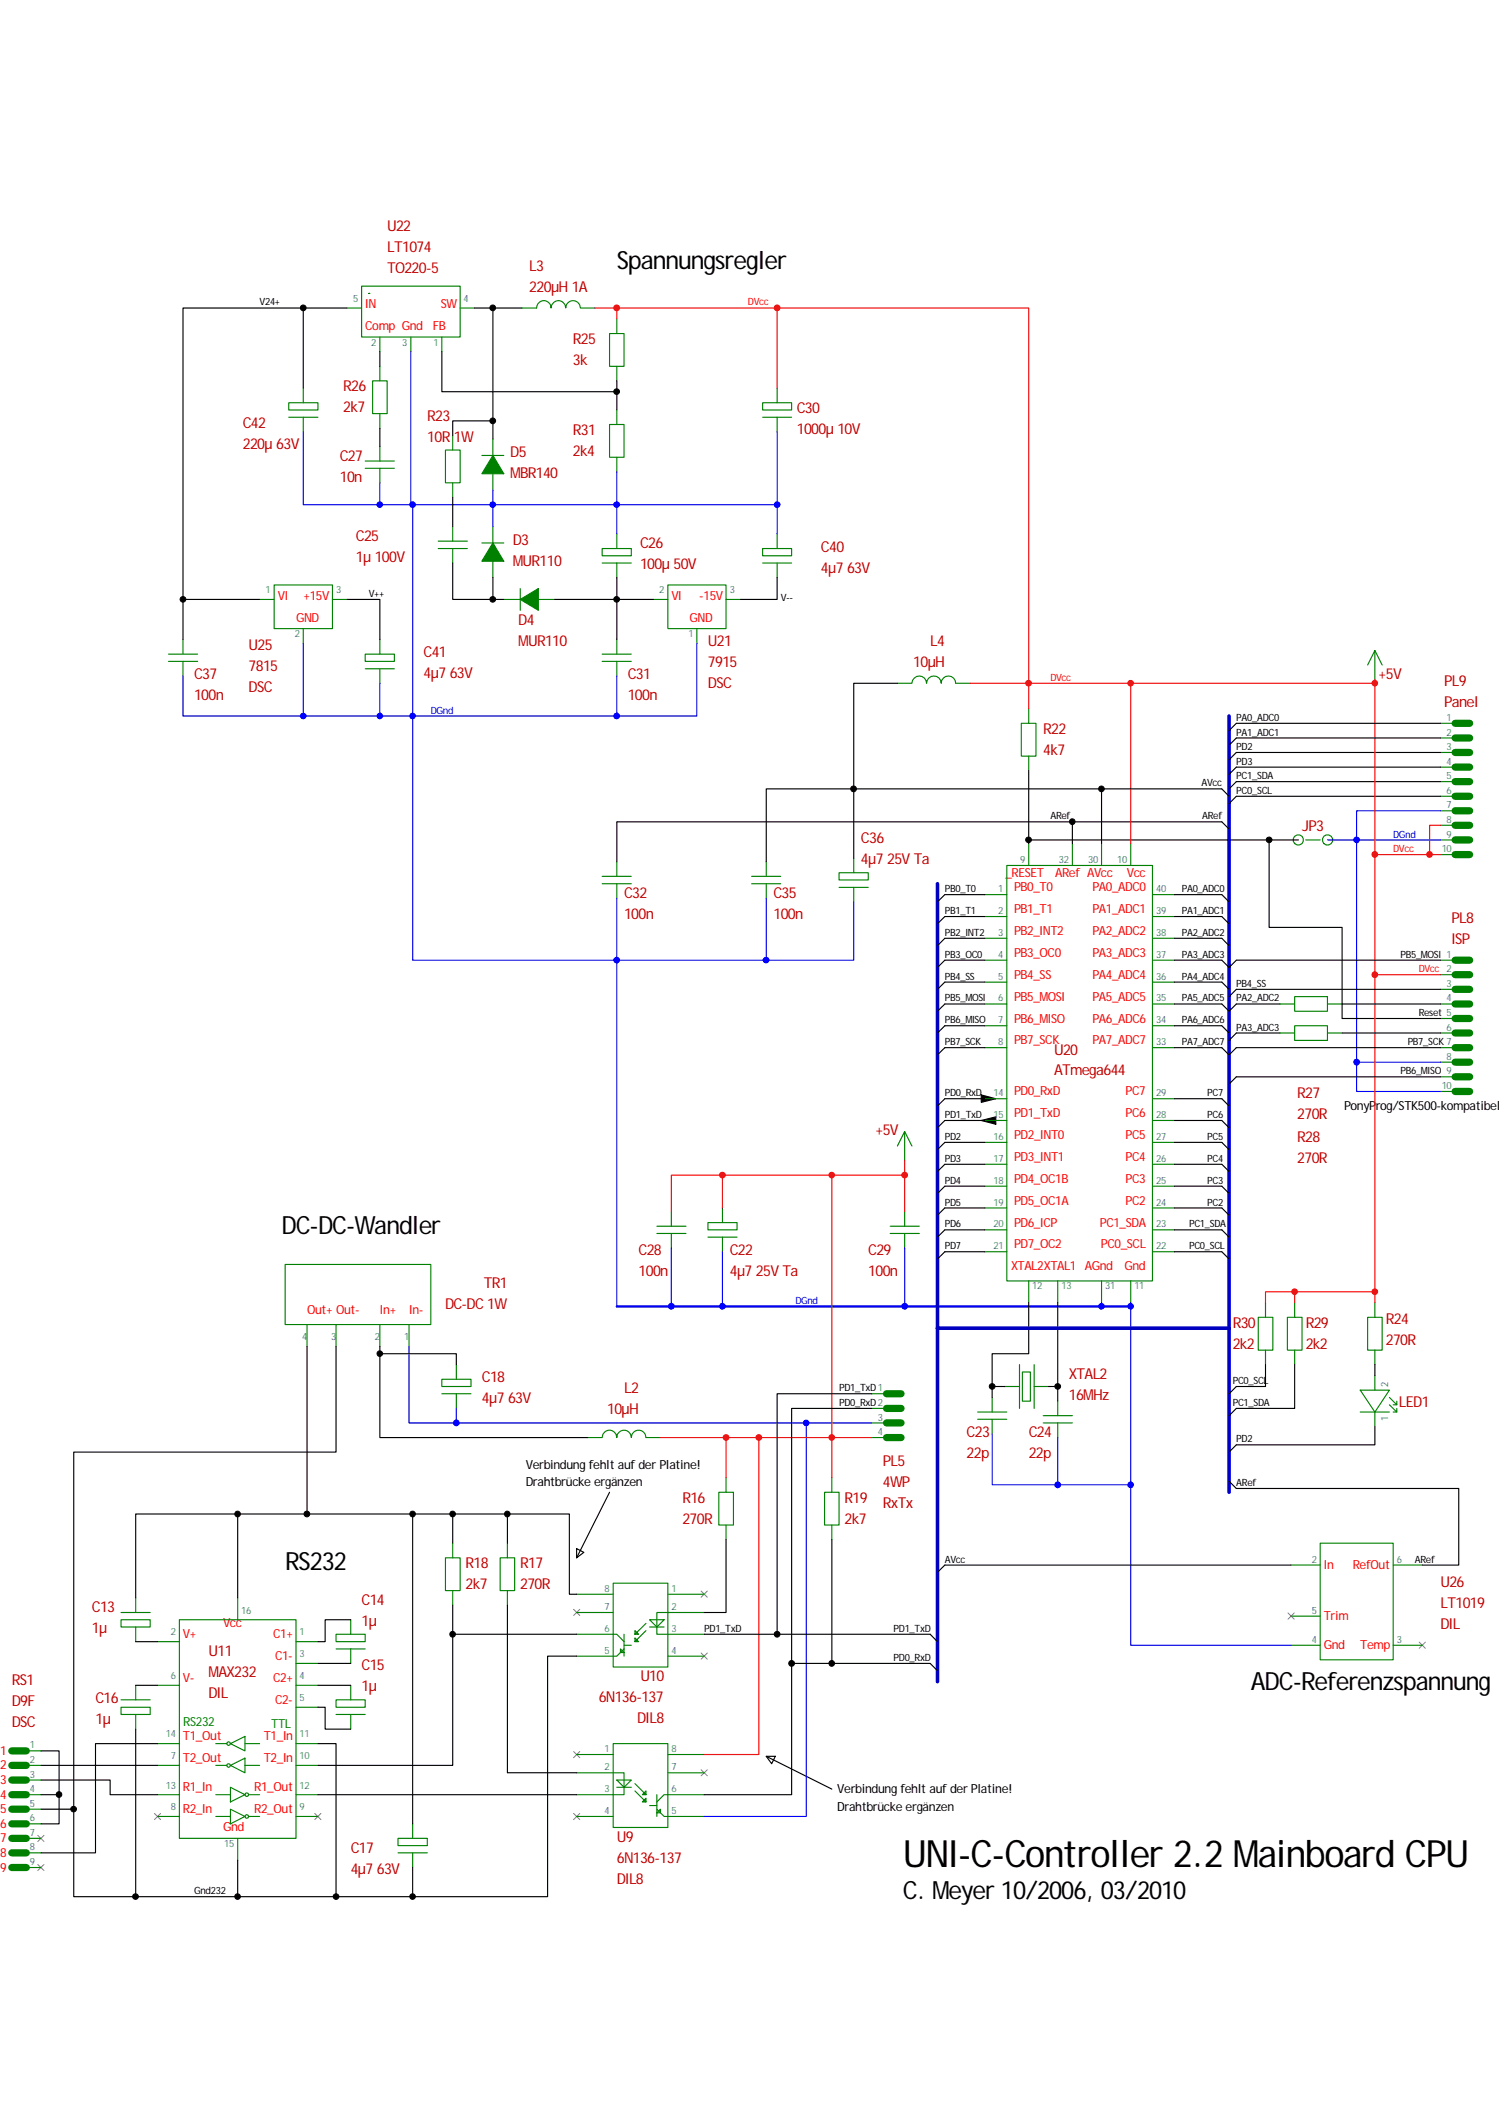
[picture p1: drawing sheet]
<svg xmlns="http://www.w3.org/2000/svg" width="210mm" height="297mm" viewBox="0 0 210 297" stroke-linecap="round" stroke-linejoin="round" font-family="sans-serif">
<path d="M137.5 157l2-.5v1zM137.5 153.4l2 .5-2 .6zM80.8 217l1 .5-1 .8zM85.4 209.1l-4.6 9.2M107.3 246.1l9.2 4.6M107.3 246.1h1.3l-.5 1z" fill="none" stroke="#000" stroke-width=".16"/>
<path d="M137.5 153.4l2 .5-2 .6zM137.5 157l2-.5v1z" fill="#000"/>
<g fill="none" stroke="#008000" stroke-width=".16">
<path d="M48.6 43.2h2.1M50.7 40.1h13.8v7.1h-13.8zM53.2 47.2v2.1M57.6 47.2v2.1M61.9 47.2v2.1M64.5 43.2h2M125.7 95.7h2a1.03 1.03 0 0 1 1.1-1 1.03 1.03 0 0 1 1 1 1.03 1.03 0 0 1 1-1 1.03 1.03 0 0 1 1 1 1.02 1.02 0 0 1 1.1-1 1.02 1.02 0 0 1 1 1h2M144.1 99.3v2M191.6 93.2l1-2.1v4.1M192.6 91.1l1 2.1M143.1 101.3h2v4.6h-2zM144.1 105.9v2.1"/>
<path d="M144.1 118.2v3.1M150.2 118.2v3.1M154.3 118.2v3.1M158.4 118.2v3.1M201.8 101.3h2M201.8 103.4h2M201.8 105.4h2M201.8 107.5h2M201.8 109.5h2M201.8 111.6h2M201.8 113.6h2M201.8 115.6h2"/>
<path d="M201.8 117.7h2M201.8 119.7h2M84.3 123.8h4.1M84.3 122.8h4.1M86.4 120.8v2M86.4 123.8v2.1M105.3 123.8h4.1M105.3 122.8h4.1M107.3 120.8v2M107.3 123.8v2.1M117.5 122.3h4.1v1h-4.1zM117.5 124.3h4.1"/>
<path d="M119.6 120.2v2.1M119.6 124.3v2.1M138 134.5h3M138 125.3h3M138 128.4h3M138 131.5h3M138 137.6h3M141 121.3h20.4v58.2h-20.4zM161.4 134.5h3.1M161.4 125.3h3.1M161.4 128.4h3.1M161.4 131.5h3.1"/>
<path d="M161.4 137.6h3.1M201.8 134.5h2M201.8 136.6h2M201.8 138.6h2M126.7 158.5l1 2.1M138 140.7h3M138 146.8h3M138 143.7h3M138 153.9h3M138 157h3M161.4 140.7h3.1M161.4 146.8h3.1"/>
<path d="M161.4 143.7h3.1M161.4 153.9h3.1M161.4 157h3.1M201.8 140.7h2M201.8 142.7h2M201.8 144.7h2M201.8 146.8h2M201.8 148.8h2M201.8 150.9h2M201.8 152.9h2M92 172.8h4.1M92 171.8h4.1"/>
<path d="M94 169.8v2M94 172.8v2.1M99.2 171.3h4.1v1h-4.1zM99.2 173.3h4.1M101.2 169.2v2.1M101.2 173.3v2.1M124.7 172.8h4.1M124.7 171.8h4.1M125.7 160.6l1-2.1v4.1M126.7 169.8v2M126.7 172.8v2.1M138 160.1h3"/>
<path d="M138 163.1h3M138 166.2h3M138 169.2h3M138 172.3h3M138 175.4h3M144.1 179.5v3M148.2 179.5v3M154.3 179.5v3M158.4 179.5v3M161.4 160.1h3.1M161.4 163.1h3.1M161.4 166.2h3.1"/>
<path d="M161.4 169.2h3.1M161.4 172.3h3.1M161.4 175.4h3.1M136.9 198.9h4.1M136.9 197.8h4.1M139 195.8v2M139 198.9v2M140.8 194.3h2M142.8 191.2v6.1M143.2 192.2h1.1v4.1h-1.1zM144.9 191.2v6.1M144.9 194.3h2"/>
<path d="M146.1 199.4h4.1M146.1 198.4h4.1M148.2 196.3v2.1M148.2 199.4v2M176.3 184.6h2v4.6h-2zM177.3 182.5v2.1M177.3 189.2v2M180.3 184.6h2.1v4.6h-2.1zM181.4 182.5v2.1M181.4 189.2v2M190.5 194.8h4.1l-2 3zM190.5 197.8h4.1"/>
<path d="M191.6 184.6h2v4.6h-2zM192.6 182.5v2.1M192.6 189.2v2M192.6 192.7v2.1M192.6 197.8v2.1M194.6 195.8l1.1 1v-.5M194.6 196.8l1.1 1v-.5M195.2 197.8h.5M195.2 196.8h.5"/>
</g>
<g fill="none" stroke="#008000" stroke-width="1">
<path d="M203.8 101.3h2.1M203.8 103.4h2.1M203.8 105.4h2.1M203.8 107.5h2.1M203.8 109.5h2.1M203.8 111.6h2.1M203.8 113.6h2.1M203.8 115.6h2.1M203.8 117.7h2.1M203.8 119.7h2.1M203.8 134.5h2.1M203.8 136.6h2.1"/>
<path d="M203.8 138.6h2.1M203.8 140.7h2.1M203.8 142.7h2.1M203.8 144.7h2.1M203.8 146.8h2.1M203.8 148.8h2.1M203.8 150.9h2.1M203.8 152.9h2.1"/>
</g>
<path d="M51.7 41.1h.1" fill="none" stroke="#008000" stroke-width=".14"/>
<path d="M51.7 41.1h.1" fill="none" stroke="#008000" stroke-width=".14"/>
<path d="M51.7 41.1h.1" fill="none" stroke="#008000" stroke-width=".14"/>
<path d="M51.7 41.1h.1" fill="none" stroke="#008000" stroke-width=".14"/>
<path d="M51.7 41.1h.1" fill="none" stroke="#008000" stroke-width=".14"/>
<path d="M51.7 41.1h.1" fill="none" stroke="#008000" stroke-width=".14"/>
<path d="M51.7 41.1h.1" fill="none" stroke="#008000" stroke-width=".14"/>
<path d="M51.7 41.1h.1" fill="none" stroke="#008000" stroke-width=".14"/>
<path d="M52.2 53.4h2v4.6h-2zM53.2 51.3v2.1M53.2 58v2M73.1 43.2h2.1a1.02 1.02 0 0 1 1-1.1 1.02 1.02 0 0 1 1 1.1 1.03 1.03 0 0 1 1-1.1 1.03 1.03 0 0 1 1 1.1 1.03 1.03 0 0 1 1.1-1.1 1.03 1.03 0 0 1 1 1.1h2M85.4 59.5h2v4.6h-2zM86.4 57.4v2.1M51.2 65.6h4M51.2 64.6h4M53.2 62.5v2.1M53.2 65.6v2M69 63.8l1.6 2.6h-3.1zM86.4 64.1v2" fill="none" stroke="#008000" stroke-width=".16"/>
<path d="M69 63.8l1.6 2.6h-3.1z" fill="#008000"/>
<g fill="none" stroke="#008000" stroke-width=".16">
<path d="M40.4 56.4h4.1v1h-4.1zM40.4 58.5h4.1M42.5 54.4v2M42.5 58.5v2M85.4 46.7h2v4.6h-2zM86.4 44.7v2M86.4 51.3v2.1M106.8 56.4h4.1v1h-4.1zM106.8 58.5h4.1M108.9 54.4v2M108.9 58.5v2M61.4 76.9h4.1"/>
<path d="M61.4 75.8h4.1M63.4 73.8v2M63.4 76.9v2M67.5 63.8h3.1M69 76.1l1.6 2.5h-3.1zM69 61.5v2.3M69 66.4v2.3"/>
</g>
<path d="M69 76.1l1.6 2.5h-3.1z" fill="#008000"/>
<path d="M67.5 76.1h3.1M69 73.8v2.3M69 78.6v2.3M72.9 84l2.5-1.5v3z" fill="none" stroke="#008000" stroke-width=".16"/>
<path d="M72.9 84l2.5-1.5v3z" fill="#008000"/>
<g fill="none" stroke="#008000" stroke-width=".16">
<path d="M62.4 63.1h2.1v4.5h-2.1zM63.4 61v2.1M63.4 67.6v2.1M84.3 76.9h4.1v1h-4.1zM84.3 78.9h4.1M86.4 74.8v2.1M86.4 78.9v2M106.8 76.9h4.1v1h-4.1zM106.8 78.9h4.1M108.9 74.8v2.1M108.9 78.9v2M23.6 92.7h4.1"/>
<path d="M23.6 91.7h4.1M25.6 89.6v2.1M25.6 92.7v2M36.4 84h2M38.4 82h8.2v6.1h-8.2zM42.5 88.1v2M46.6 84h2M51.2 91.7h4v1h-4zM51.2 93.7h4M53.2 89.6v2.1M53.2 93.7v2M70.6 84h2.3"/>
<path d="M72.9 82.5v3M75.4 84h2.3M84.3 92.7h4.1M84.3 91.7h4.1M86.4 89.6v2.1M86.4 92.7v2M91.5 84h2.1M93.6 82h8.1v6.1h-8.1zM97.6 88.1v2M101.7 84h2.1M182.9 117.7h2M181.4 139.6h4.5v2.1h-4.5z"/>
<path d="M179.3 140.7h2.1M179.3 144.7h2.1M181.4 143.7h4.5v2.1h-4.5zM185.9 140.7h2.1M185.9 144.7h2.1M39.9 177.2h20.4v8.4h-20.4zM43 185.6v3.1M47.1 185.6v3.1M53.2 185.6v3.1M57.3 185.6v3.1M61.9 193.3h4.1v1h-4.1zM61.9 195.3h4.1"/>
<path d="M63.9 191.2v2.1M63.9 195.3v2M122.1 195.3h2.1M122.1 197.3h2.1M122.1 199.4h2.1M62.4 218.3h2.1v4.6h-2.1zM63.4 216.2v2.1M70.1 218.3h2v4.6h-2zM71.1 216.2v2.1M82.3 201.4h2a1.03 1.03 0 0 1 1.1-1 1.03 1.03 0 0 1 1 1 1.02 1.02 0 0 1 1-1 1.02 1.02 0 0 1 1 1 1.03 1.03 0 0 1 1.1-1 1.03 1.03 0 0 1 1 1h2M100.7 209.1h2v4.6h-2zM101.7 207v2.1"/>
<path d="M101.7 213.7v2M115.5 209.1h2v4.6h-2zM116.5 207v2.1M116.5 213.7v2M122.1 201.4h2.1M180.8 219.3h4.1M184.9 216.2h10.3v16.4h-10.3zM195.2 219.3h4M17 226.9h4v1.1h-4zM17 239.2h4v1h-4zM17 225.9h4M17 238.2h4"/>
<path d="M19 223.9v2M19 228v2M19 236.1v2.1M22.1 230h3M22.1 236.1h3M25.1 226.9h16.4v30.7h-16.4zM33.3 223.9v3M41.5 230h3M41.5 233.1h3M41.5 236.1h3M41.5 239.2h3M47.1 229h4.1v1h-4.1z"/>
<path d="M47.1 238.2h4.1v1h-4.1zM47.1 231h4.1M49.1 226.9v2.1M49.1 231v2.1M49.1 236.1v2.1M63.4 222.9v2M71.1 222.9v2M80.8 229h5.6l1 1M80.8 225.9h5.1M80.8 223.4h5.1M85.9 221.8h7.7v11.8h-7.7zM86.9 231l.5 .5h-.5z"/>
<path d="M87.4 231l-1 1.1h-5.6M87.4 230.5h1M87.4 229v3.1M90.5 228.5l-1.6 1.5v-.5l.6 .5h-.6M90.5 227.5l-1.6 1.5v-.5l.6 .5h-.6M91 226.9h2l-1 1.1zM91 228h2M93.6 232.1h5.1M93.6 223.4h5.1M98.7 225.9h-6.7v3.1h6.7M180.8 226.4h4.1M180.8 230.5h4.1"/>
<path d="M195.2 230.5h4M3.7 247.4h2M3.7 251.5h2M3.7 259.6h2M3.7 245.3h2M3.7 249.4h2M3.7 253.5h2M3.7 255.5h2M3.7 257.6h2M19 240.2v2.1M22.1 244.3h3M22.1 247.4h3"/>
<path d="M22.1 251.5h3M22.1 254.5h3M30.2 244.3h1.6M30.2 247.4h1.6M30.2 251.5h2.1M30.2 254.5h2.1M31.8 247.2h.4l.1 .2-.1 .1-.2 .1-.2-.1zM31.8 244.1h.4l.1 .2-.1 .2-.2 .1-.2-.1zM32.3 247.4l2-1.1v2.1zM32.3 244.3l2-1v2zM32.3 250.4l2 1.1-2 1zM32.3 253.5l2 1-2 1z"/>
<path d="M33.3 257.6v3M34.3 244.3h2.1M34.3 247.4h2.1M34.4 254.3h.2h.2v.4h-.4l-.1-.2zM34.4 251.3h.4v.3l-.2 .1-.2-.1-.1-.1zM34.8 251.5h1.6M34.8 254.5h1.6M41.5 244.3h3M41.5 247.4h3M41.5 251.5h3M41.5 254.5h3M47.1 240.2h4.1"/>
<path d="M49.1 240.2v2.1M55.8 257.6h4.1v1h-4.1zM55.8 259.6h4.1M57.8 255.5v2.1M57.8 259.6v2.1M80.8 248.4h6.6v3.1h-6.6M80.8 254.5h5.1M80.8 245.8h5.1M85.9 244.3h7.7v11.8h-7.7zM86.4 249.4h2l-1 1zM86.4 250.4h2M88.9 250.9l1.6 1.6v-.6l-.5 .6h.5"/>
<path d="M88.9 249.9l1.6 1.6v-.6l-.5 .6h.5M91 253h1M92 253.5l1 1h5.7M92 254l.5-.5v.5zM92 251.5v3M93.6 248.4h5.1M93.6 245.8h5.1M98.7 251.5h-5.7l-1 1M3.7 261.7h2"/>
<circle cx="181.9" cy="117.7" r=".72"/>
<circle cx="186" cy="117.7" r=".73"/>
</g>
<g fill="none" stroke="#808080" stroke-width=".14">
<path d="M80.3 225.5l.9 .9M81.2 225.5l-.9 .9M98.2 231.6l.9 .9M98.2 222.9l.9 .9M99.1 231.6l-.9 .9M99.1 222.9l-.9 .9M180.4 226l.9 .9M181.3 226l-.9 .9M198.8 230.1l.9 .8M199.7 230.1l-.9 .8M5.3 257.2l.9 .8M6.2 257.2l-.9 .8"/>
<path d="M21.6 254.1l.9 .9M22.5 254.1l-.9 .9M44.1 254.1l.9 .9M45 254.1l-.9 .9M80.3 254.1l.9 .9M80.3 245.4l.9 .9M81.2 254.1l-.9 .9M81.2 245.4l-.9 .9M98.2 248l.9 .8M99.1 248l-.9 .8M5.3 261.2l.9 .9M6.2 261.2l-.9 .9"/>
</g>
<g fill="none" stroke="#008000" stroke-width="1">
<path d="M124.2 195.3h2M124.2 197.3h2M124.2 199.4h2M124.2 201.4h2M1.7 245.3h2M1.7 247.4h2M1.7 249.4h2M1.7 251.5h2M1.7 253.5h2M1.7 255.5h2M1.7 257.6h2M1.7 259.6h2"/>
<path d="M1.7 261.7h2"/>
</g>
<g fill="#00f" stroke="#00f" stroke-width=".14">
<circle cx="190" cy="148.8" r=".4"/>
<circle cx="126.7" cy="183" r=".4"/>
<circle cx="101.2" cy="183" r=".4"/>
<circle cx="94" cy="183" r=".4"/>
<circle cx="158.4" cy="183" r=".4"/>
<circle cx="148.2" cy="208" r=".4"/>
<circle cx="154.3" cy="183" r=".4"/>
<circle cx="86.4" cy="134.5" r=".4"/>
<circle cx="107.3" cy="134.5" r=".4"/>
<circle cx="57.8" cy="70.7" r=".39"/>
<circle cx="86.4" cy="70.7" r=".4"/>
<circle cx="69" cy="70.7" r=".4"/>
<circle cx="53.2" cy="70.7" r=".39"/>
<circle cx="57.8" cy="100.3" r=".39"/>
<circle cx="53.2" cy="100.3" r=".39"/>
<circle cx="108.9" cy="70.7" r=".4"/>
<circle cx="42.5" cy="100.3" r=".4"/>
<circle cx="86.4" cy="100.3" r=".4"/>
<circle cx="63.9" cy="199.4" r=".4"/>
<circle cx="112.9" cy="199.4" r=".4"/>
<circle cx="190" cy="117.7" r=".4"/>
<circle cx="158.4" cy="208" r=".4"/>
</g>
<g fill="none" stroke="#00f" stroke-width=".16">
<path d="M57.6 49.3v21.4h.2M42.5 60.5v10.2h15.3M53.2 67.6v3.1M57.8 70.7h11.2v3.1M57.8 70.7v29.6M69 68.7v2h17.4v4.1M86.4 66.1v4.6h22.5M108.9 60.5v14.3M25.6 94.7v5.6h27.6M42.5 90.1v10.2M53.2 95.7v4.6h4.6M86.4 94.7v5.6h-28.6"/>
<path d="M97.6 90.1v10.2h-11.2M57.8 100.3v34.2h61.8v-8.1M185.9 117.7h15.9M201.8 113.6h-11.8v35.2h11.8M86.4 125.9v57.1M107.3 125.9v8.6M190 148.8v4.1h11.8M94 174.9v8.1M101.2 175.4v7.6M126.7 174.9v8.1M57.3 188.7v10.7h6.6v-2.1M63.9 199.4h49v55.1h-14.2"/>
<path d="M112.9 199.4h9.2M154.3 182.5v.5M158.4 182.5v25.5M139 200.9v7.1h9.2M148.2 208h10.2M148.2 201.4v6.6M158.4 208v22.5h22.4"/>
</g>
<path d="M86.4 183h72" fill="none" stroke="#00f" stroke-width=".32"/>
<g fill="#000" stroke="#000" stroke-width=".14">
<circle cx="42.5" cy="43.1" r=".4"/>
<circle cx="69" cy="59" r=".4"/>
<circle cx="69" cy="43.1" r=".4"/>
<circle cx="86.4" cy="54.9" r=".4"/>
<circle cx="25.6" cy="84" r=".4"/>
<circle cx="69" cy="84" r=".4"/>
<circle cx="86.4" cy="84" r=".4"/>
<circle cx="119.6" cy="110.5" r=".4"/>
<circle cx="144.1" cy="117.7" r=".4"/>
<circle cx="150.2" cy="115.1" r=".4"/>
<circle cx="154.3" cy="110.5" r=".4"/>
<circle cx="177.8" cy="117.7" r=".4"/>
<circle cx="53.2" cy="189.7" r=".39"/>
<circle cx="139" cy="194.3" r=".4"/>
<circle cx="148.2" cy="194.3" r=".4"/>
<circle cx="33.3" cy="212.1" r=".4"/>
<circle cx="43" cy="212.1" r=".4"/>
<circle cx="57.8" cy="212.1" r=".4"/>
<circle cx="63.4" cy="212.1" r=".4"/>
<circle cx="71.1" cy="212.1" r=".4"/>
<circle cx="63.4" cy="229" r=".4"/>
<circle cx="108.9" cy="229" r=".4"/>
<circle cx="110.9" cy="233.1" r=".4"/>
<circle cx="116.5" cy="233.1" r=".4"/>
<circle cx="8.3" cy="251.4" r=".4"/>
<circle cx="10.3" cy="253.5" r=".4"/>
<circle cx="19" cy="265.7" r=".4"/>
<circle cx="33.3" cy="265.7" r=".39"/>
<circle cx="47.1" cy="265.7" r=".4"/>
<circle cx="57.8" cy="265.7" r=".39"/>
</g>
<g fill="none" stroke="#000" stroke-width=".16">
<path d="M42.5 43.2h6.1M42.5 43.2v11.2M42.5 43.2h-16.9v46.4M53.2 49.3v2M61.9 49.3v5.6h24.5v2.5M66.5 43.2h6.6M69 43.2v15.8h-5.6v2M69 59v2.5M86.4 53.4v1.5M53.2 60v2.5M63.4 78.9v5.1h5.6M63.4 69.7v4.1"/>
<path d="M25.6 84h10.8M48.6 84h4.6v5.6M69 80.9v3.1h1.6M77.7 84h13.8M86.4 80.9v8.7M108.9 80.9v3.1h-5.1M125.7 95.7h-6.1v14.8M119.6 110.5h-12.3v10.3M119.6 110.5h51.6l1 1.1M119.6 110.5v9.7M144.1 117.7h37.8M144.1 108v10.2"/>
<path d="M150.2 115.1v3.1M150.2 115.1h21l1 1.1M150.2 115.1h-63.8v5.7M154.3 110.5v7.7M177.8 117.7v12.2h10.2v12.8h13.8M201.8 107.5h-28.6l-1 1M201.8 105.4h-28.6l-1 1M201.8 111.6h-28.6l-1 1M201.8 101.3h-28.6l-1 1.1M201.8 103.4h-28.6l-1 1M201.8 109.5h-28.6l-1 1M138 125.3h-5.6l-1.1 1.1"/>
<path d="M138 128.4h-5.6l-1.1 1M138 131.5h-5.6l-1.1 1M138 134.5h-5.6l-1.1 1.1M138 137.6h-5.6l-1.1 1M164.5 125.3h6.7l1 1.1M164.5 128.4h6.7l1 1M164.5 131.5h6.7l1 1M164.5 134.5h6.7l1 1.1 1-1.1h28.6M164.5 137.6h6.7l1 1M201.8 138.6h-28.6l-1 1M138 143.7h-5.6l-1.1 1M138 146.8h-5.6l-1.1 1"/>
<path d="M138 157h-5.6l-1.1 1M138 140.7h-5.6l-1.1 1M138 153.9h-5.6l-1.1 1.1M164.5 140.7h6.7l1 1 1-1h6.1M164.5 143.7h6.7l1 1M164.5 146.8h6.7l1 1 1-1h28.6M164.5 153.9h6.7l1 1.1M164.5 157h6.7l1 1M179.3 144.7h-6.1l-1 1.1M188 144.7h13.8M188 140.7h13.8M201.8 150.9h-28.6l-1 1"/>
<path d="M138 175.4h-5.6l-1.1 1M138 172.3h-5.6l-1.1 1M138 169.2h-5.6l-1.1 1.1M138 166.2h-5.6l-1.1 1M138 163.1h-5.6l-1.1 1M138 160.1h-5.6l-1.1 1M164.5 175.4h6.7l1 1M164.5 172.3h6.7l1 1M164.5 169.2h6.7l1 1.1M164.5 166.2h6.7l1 1M164.5 163.1h6.7l1 1M164.5 160.1h6.7l1 1"/>
<path d="M43 188.7v23.4h-9.7M47.1 188.7v14.8h-36.8v62.2h23M53.2 189.7v11.7h29.1M53.2 188.7v1h10.7v1.5M122.1 195.3h-13.2v33.7h-10.2M122.1 197.3h-11.2v35.8M139 194.3h1.8M144.1 182.5v7.2h-5.1v6.1M146.9 194.3h1.3M148.2 182.5v13.8M177.3 191.2v3.1h-4.1l-1 1M181.4 191.2v6.1h-8.2l-1 1.1"/>
<path d="M192.6 199.9v2.5h-19.4l-1 1.1M192.6 191.2v1.5M33.3 212.1v11.8M33.3 212.1h-14.3v11.8M57.8 212.1v43.4M63.4 212.1v4.1M71.1 212.1h8.7v11.3h1M71.1 212.1h-28.1M71.1 212.1v4.1M101.7 215.7v10.2h-3M116.5 215.7v17.4h13.8l1 1M172.2 207.5l1 1.1h31.1v10.7h-5.1"/>
<path d="M180.8 219.3h-48.4l-1.1 1M19 236.1h3.1M19 230h3.1M44.5 233.1h4.6M44.5 239.2h1.1v3.1h3.5M44.5 236.1h4.6M49.1 226.9h-3.5v3.1h-1.1M63.4 224.9v4.1M71.1 224.9v23.5h9.7M80.8 229h-17.4v18.4h-18.9M80.8 232.1h-4.1v33.6h-18.9M108.9 229h21.4l1 1"/>
<path d="M110.9 233.1v18.4h-12.2M110.9 233.1h5.6M5.7 245.3h2.6v6.2M5.7 251.5h2.6v4h-2.6M5.7 253.5h4.6M5.7 249.4h9.7v2.1h6.7M5.7 247.4h16.4M19 242.3v23.4M22.1 244.3h-8.7v15.3h-7.7M44.5 244.3h2.6v21.4h-13.8M44.5 251.5h36.3M33.3 260.6v5.1"/>
<path d="M47.1 265.7h10.7M57.8 261.7v4"/>
</g>
<g fill="#f00" stroke="#f00" stroke-width=".14">
<circle cx="192.6" cy="136.6" r=".4"/>
<circle cx="192.6" cy="95.7" r=".39"/>
<circle cx="144.1" cy="95.7" r=".4"/>
<circle cx="126.7" cy="164.6" r=".4"/>
<circle cx="158.4" cy="95.7" r=".39"/>
<circle cx="192.6" cy="119.7" r=".4"/>
<circle cx="192.6" cy="181" r=".39"/>
<circle cx="181.3" cy="181" r=".39"/>
<circle cx="101.2" cy="164.6" r=".4"/>
<circle cx="200.2" cy="119.7" r=".4"/>
<circle cx="86.4" cy="43.1" r=".4"/>
<circle cx="108.9" cy="43.1" r=".4"/>
<circle cx="101.7" cy="201.4" r=".4"/>
<circle cx="116.5" cy="201.4" r=".39"/>
<circle cx="116.5" cy="164.6" r=".39"/>
<circle cx="106.3" cy="201.4" r=".4"/>
</g>
<g fill="none" stroke="#f00" stroke-width=".16">
<path d="M83.3 43.2h25.6M86.4 43.2v1.5M108.9 43.2h35.2v52.5h14.3v22.5M108.9 43.2v11.2M135.9 95.7h8.2v3.6M158.4 95.7h34.2M192.6 95.2v24.5M192.6 119.7v16.9h9.2M200.3 119.7h1.5M201.8 115.6h-1.5v4.1h-7.7M192.6 136.6v45.9M101.2 164.7h-7.2v5.1"/>
<path d="M116.5 164.7h-15.3v4.5M126.7 162.6v7.2M126.7 164.7h-10.2v36.7h-10.2v44.4h-7.6M181.4 181h-4.1v1.5M192.6 181h-11.2v1.5M92.5 201.4h13.8M101.7 201.4v5.6M122.1 201.4h-5.6v5.6"/>
</g>
<path d="M172.2 100.3v108.8M131.3 123.8v62.3h40.9M131.3 186.1v49.5" fill="none" stroke="#0000c0" stroke-width=".5"/>
<text font-size="5.3" x="126.5" y="261.6">UNI-C-Controller 2.2 Mainboard CPU</text>
<g font-size="3.5">
<text x="86.4" y="37.7">Spannungsregler</text>
<text x="39.4" y="173">DC-DC-Wandler</text>
<text x="39.9" y="219.9">RS232</text>
<text x="175.2" y="236.8">ADC-Referenzspannung</text>
<text x="126.5" y="266.1">C. Meyer 10/2006, 03/2010</text>
</g>
<g font-size="2.1" fill="#c00000">
<text x="54.2" y="32.4">U22</text>
<text x="54.2" y="35.3">LT1074</text>
<text x="54.2" y="38.2">TO220-5</text>
<text x="74.1" y="38">L3</text>
<text x="74.1" y="40.9">220µH 1A</text>
<text x="80.3" y="48.2">R25</text>
<text x="80.3" y="51.1">3k</text>
<text x="34" y="60">C42</text>
<text x="48.1" y="54.8">R26</text>
<text x="48.1" y="57.8">2k7</text>
<text x="59.9" y="58.9">R23</text>
<text x="111.6" y="57.9">C30</text>
<text x="34" y="62.9">220µ 63V</text>
<text x="47.6" y="64.5">C27</text>
<text x="59.9" y="61.9">10R 1W</text>
<text x="71.5" y="64.1">D5</text>
<text x="80.3" y="61">R31</text>
<text x="80.3" y="63.9">2k4</text>
<text x="111.6" y="60.9">1000µ 10V</text>
<text x="47.6" y="67.5">10n</text>
<text x="71.5" y="67">MBR140</text>
<text x="49.8" y="75.8">C25</text>
<text x="71.8" y="76.3">D3</text>
<text x="89.7" y="76.8">C26</text>
<text x="115" y="77.3">C40</text>
<text x="49.8" y="78.7">1µ 100V</text>
<text x="71.8" y="79.2">MUR110</text>
<text x="89.7" y="79.8">100µ 50V</text>
<text x="115" y="80.2">4µ7 63V</text>
<text x="72.6" y="87.5">D4</text>
<text x="27.2" y="95.2">C37</text>
<text x="34.8" y="91.1">U25</text>
<text x="34.8" y="94">7815</text>
<text x="59.3" y="92.1">C41</text>
<text x="59.3" y="95">4µ7 63V</text>
<text x="72.6" y="90.4">MUR110</text>
<text x="87.9" y="95.2">C31</text>
<text x="99.2" y="90.6">U21</text>
<text x="99.2" y="93.5">7915</text>
<text x="127.9" y="93.5">10µH</text>
<text x="130.3" y="90.6">L4</text>
<text x="193.1" y="95.2">+5V</text>
<text x="27.2" y="98.1">100n</text>
<text x="34.8" y="97">DSC</text>
<text x="87.9" y="98.1">100n</text>
<text x="99.2" y="96.5">DSC</text>
<text x="202.3" y="96.2">PL9</text>
<text x="202.3" y="99.1">Panel</text>
<text x="146.1" y="102.8">R22</text>
<text x="146.1" y="105.8">4k7</text>
<text x="120.6" y="118.1">C36</text>
<text x="182.4" y="116.5">JP3</text>
<text x="87.4" y="125.8">C32</text>
<text x="108.4" y="125.8">C35</text>
<text x="120.6" y="121.1">4µ7 25V Ta</text>
<text x="87.4" y="128.7">100n</text>
<text x="108.4" y="128.7">100n</text>
<text x="203.3" y="129.4">PL8</text>
<text x="203.3" y="132.3">ISP</text>
<text x="147.7" y="147.8">U20</text>
<text x="147.7" y="150.7">ATmega644</text>
<text x="181.7" y="153.9">R27</text>
<text x="122.6" y="159">+5V</text>
<text x="181.7" y="156.8">270R</text>
<text x="181.7" y="160">R28</text>
<text x="181.7" y="163">270R</text>
<text x="89.5" y="175.8">C28</text>
<text x="89.5" y="178.8">100n</text>
<text x="102.2" y="175.8">C22</text>
<text x="102.2" y="178.8">4µ7 25V Ta</text>
<text x="121.6" y="175.8">C29</text>
<text x="121.6" y="178.8">100n</text>
<text x="62.3" y="183.4">DC-DC 1W</text>
<text x="67.8" y="180.4">TR1</text>
<text x="194.1" y="185.5">R24</text>
<text x="172.7" y="186.1">R30</text>
<text x="172.7" y="189">2k2</text>
<text x="182.9" y="186.1">R29</text>
<text x="182.9" y="189">2k2</text>
<text x="194.1" y="188.5">270R</text>
<text x="67.5" y="193.7">C18</text>
<text x="67.5" y="196.6">4µ7 63V</text>
<text x="87.4" y="195.2">L2</text>
<text x="149.7" y="193.2">XTAL2</text>
<text x="149.7" y="196.1">16MHz</text>
<text x="196" y="197.2">LED1</text>
<text x="85" y="198.2">10µH</text>
<text x="135.4" y="201.4">C23</text>
<text x="144.1" y="201.4">C24</text>
<text x="123.7" y="205.4">PL5</text>
<text x="123.7" y="208.4">4WP</text>
<text x="135.4" y="204.3">22p</text>
<text x="144.1" y="204.3">22p</text>
<text x="95.6" y="210.5">R16</text>
<text x="95.6" y="213.5">270R</text>
<text x="118.3" y="210.5">R19</text>
<text x="118.3" y="213.5">2k7</text>
<text x="123.7" y="211.3">RxTx</text>
<text x="65.2" y="219.7">R18</text>
<text x="72.9" y="219.7">R17</text>
<text x="12.9" y="225.9">C13</text>
<text x="50.7" y="224.9">C14</text>
<text x="50.7" y="227.8">1µ</text>
<text x="65.2" y="222.7">2k7</text>
<text x="72.9" y="222.7">270R</text>
<text x="201.8" y="222.3">U26</text>
<text x="201.8" y="225.2">LT1019</text>
<text x="12.9" y="228.8">1µ</text>
<text x="29.2" y="232">U11</text>
<text x="201.8" y="228.2">DIL</text>
<text x="1.7" y="236.1">RS1</text>
<text x="1.7" y="239">D9F</text>
<text x="13.4" y="238.6">C16</text>
<text x="29.2" y="234.9">MAX232</text>
<text x="29.2" y="237.9">DIL</text>
<text x="50.7" y="234">C15</text>
<text x="50.7" y="237">1µ</text>
<text x="83.9" y="238.5">6N136-137</text>
<text x="89.7" y="235.6">U10</text>
<text x="1.7" y="242">DSC</text>
<text x="13.4" y="241.6">1µ</text>
<text x="89.3" y="241.4">DIL8</text>
<text x="49.1" y="259.6">C17</text>
<text x="49.1" y="262.5">4µ7 63V</text>
<text x="86.4" y="258">U9</text>
<text x="86.4" y="261">6N136-137</text>
<text x="86.4" y="263.9">DIL8</text>
</g>
<g font-size="1.8" fill="#f00">
<text x="51.2" y="43.2">IN</text>
<text x="51.2" y="46.3">Comp Gnd</text>
<text x="60.6" y="46.3">FB</text>
<text x="61.8" y="43.2">SW</text>
<text x="38.9" y="84.1">VI</text>
<text x="41.5" y="87.1">GND</text>
<text x="42.5" y="84.1">+15V</text>
<text x="94" y="84.1">VI</text>
<text x="96.6" y="87.1">GND</text>
<text x="97.9" y="84.1">-15V</text>
<text x="140.8" y="122.9">_RESET</text>
<text x="142" y="124.9">PB0_T0</text>
<text x="147.8" y="122.9">ARef AVcc</text>
<text x="153" y="124.9">PA0_ADC0</text>
<text x="157.8" y="122.9">Vcc</text>
<text x="142" y="128">PB1_T1</text>
<text x="142" y="131">PB2_INT2</text>
<text x="153" y="128">PA1_ADC1</text>
<text x="153" y="131">PA2_ADC2</text>
<text x="142" y="134.1">PB3_OC0</text>
<text x="142" y="137.1">PB4_SS</text>
<text x="153" y="134.1">PA3_ADC3</text>
<text x="153" y="137.1">PA4_ADC4</text>
<text x="142" y="140.2">PB5_MOSI</text>
<text x="142" y="143.3">PB6_MISO</text>
<text x="153" y="140.2">PA5_ADC5</text>
<text x="153" y="143.3">PA6_ADC6</text>
<text x="142" y="146.3">PB7_SCK</text>
<text x="153" y="146.3">PA7_ADC7</text>
<text x="142" y="153.5">PD0_RxD</text>
<text x="157.7" y="153.5">PC7</text>
<text x="142" y="156.5">PD1_TxD</text>
<text x="142" y="159.6">PD2_INT0</text>
<text x="157.7" y="156.5">PC6</text>
<text x="157.7" y="159.6">PC5</text>
<text x="142" y="162.7">PD3_INT1</text>
<text x="142" y="165.7">PD4_OC1B</text>
<text x="157.7" y="162.7">PC4</text>
<text x="157.7" y="165.7">PC3</text>
<text x="142" y="168.8">PD5_OC1A</text>
<text x="142" y="171.9">PD6_ICP</text>
<text x="154.1" y="171.9">PC1_SDA</text>
<text x="157.7" y="168.8">PC2</text>
<text x="141.6" y="178">XTAL2XTAL1 AGnd</text>
<text x="142" y="174.9">PD7_OC2</text>
<text x="154.2" y="174.9">PC0_SCL</text>
<text x="157.5" y="178">Gnd</text>
<text x="43" y="184.1">Out+ Out-</text>
<text x="53.2" y="184.1">In+</text>
<text x="57.3" y="184.1">In-</text>
<text x="185.4" y="219.9">In</text>
<text x="189.5" y="219.9">RefOut</text>
<text x="185.4" y="227">Trim</text>
<text x="25.6" y="229.6">V+</text>
<text x="31.2" y="228">Vcc</text>
<text x="38.3" y="229.6">C1+</text>
<text x="38.5" y="232.6">C1-</text>
<text x="185.4" y="231.1">Gnd</text>
<text x="190.5" y="231.1">Temp</text>
<text x="25.6" y="235.7">V-</text>
<text x="38.3" y="235.7">C2+</text>
<text x="38.5" y="238.7">C2-</text>
<text x="0" y="245.9">1</text>
<text x="25.6" y="243.9">T1_Out</text>
<text x="37" y="243.9">T1_In</text>
<text x="0" y="247.9">2</text>
<text x="0" y="250">3</text>
<text x="25.6" y="246.9">T2_Out</text>
<text x="25.6" y="251">R1_In</text>
<text x="35.6" y="251">R1_Out</text>
<text x="37" y="246.9">T2_In</text>
<text x="0" y="252">4</text>
<text x="0" y="254.1">5</text>
<text x="0" y="256.1">6</text>
<text x="25.6" y="254.1">R2_In</text>
<text x="31.2" y="256.6">Gnd</text>
<text x="35.6" y="254.1">R2_Out</text>
<text x="0" y="258.1">7</text>
<text x="0" y="260.2">8</text>
<text x="0" y="262.2">9</text>
</g>
<g font-size="1.8">
<text x="188.3" y="155.5">PonyProg/STK500-kompatibel</text>
<text x="73.6" y="205.8">Verbindung fehlt auf der Platine!</text>
<text x="73.6" y="208.3">Drahtbrücke ergänzen</text>
<text x="117.3" y="251.2">Verbindung fehlt auf der Platine!</text>
<text x="117.3" y="253.7">Drahtbrücke ergänzen</text>
</g>
<g font-size="1.8" fill="#008000">
<text x="25.7" y="241.8">RS232</text>
<text x="38" y="242.1">TTL</text>
</g>
<g font-size="1.4">
<text x="36.4" y="42.8">V24+</text>
<text x="51.7" y="83.7">V++</text>
<text x="109.4" y="84.2">V--</text>
<text x="173.2" y="101">PA0_ADC0</text>
<text x="173.2" y="103.1">PA1_ADC1</text>
<text x="173.2" y="107.1">PD3</text>
<text x="173.2" y="105.1">PD2</text>
<text x="168.3" y="110.2">AVcc</text>
<text x="173.2" y="111.2">PC0_SCL</text>
<text x="173.2" y="109.2">PC1_SDA</text>
<text x="147.2" y="114.8">ARef</text>
<text x="168.4" y="114.8">ARef</text>
<text x="132.4" y="125">PB0_T0</text>
<text x="165.5" y="125">PA0_ADC0</text>
<text x="132.4" y="128.1">PB1_T1</text>
<text x="132.4" y="131.1">PB2_INT2</text>
<text x="165.5" y="128.1">PA1_ADC1</text>
<text x="165.5" y="131.1">PA2_ADC2</text>
<text x="132.4" y="134.2">PB3_OC0</text>
<text x="132.4" y="137.2">PB4_SS</text>
<text x="165.5" y="134.2">PA3_ADC3</text>
<text x="165.5" y="137.2">PA4_ADC4</text>
<text x="196.2" y="134.2">PB5_MOSI 1</text>
<text x="132.4" y="140.3">PB5_MOSI</text>
<text x="132.4" y="143.4">PB6_MISO</text>
<text x="165.5" y="140.3">PA5_ADC5</text>
<text x="165.5" y="143.4">PA6_ADC6</text>
<text x="173.2" y="140.3">PA2_ADC2</text>
<text x="173.2" y="138.3">PB4_SS</text>
<text x="198.7" y="142.4">Reset 5</text>
<text x="132.4" y="146.5">PB7_SCK</text>
<text x="165.5" y="146.5">PA7_ADC7</text>
<text x="173.2" y="144.4">PA3_ADC3</text>
<text x="197.2" y="146.5">PB7_SCK 7</text>
<text x="132.4" y="153.6">PD0_RxD</text>
<text x="169.1" y="153.6">PC7</text>
<text x="196.2" y="150.5">PB6_MISO 9</text>
<text x="132.4" y="159.7">PD2</text>
<text x="132.4" y="156.7">PD1_TxD</text>
<text x="169.1" y="159.7">PC5</text>
<text x="169.1" y="156.7">PC6</text>
<text x="132.4" y="165.8">PD4</text>
<text x="132.4" y="162.8">PD3</text>
<text x="169.1" y="165.8">PC3</text>
<text x="169.1" y="162.8">PC4</text>
<text x="132.4" y="172">PD6</text>
<text x="132.4" y="168.9">PD5</text>
<text x="166.6" y="172">PC1_SDA</text>
<text x="169.1" y="168.9">PC2</text>
<text x="132.4" y="175">PD7</text>
<text x="166.6" y="175">PC0_SCL</text>
<text x="117.5" y="194.9">PD1_TxD1</text>
<text x="117.5" y="197">PD0_RxD2</text>
<text x="172.7" y="193.9">PC0_SCL</text>
<text x="172.7" y="197">PC1_SDA</text>
<text x="173.2" y="202.1">PD2</text>
<text x="173.2" y="208.2">ARef</text>
<text x="132.4" y="218.9">AVcc</text>
<text x="198.2" y="218.9">ARef</text>
<text x="98.7" y="228.6">PD1_TxD</text>
<text x="125.2" y="232.7">PD0_RxD</text>
<text x="125.2" y="228.6">PD1_TxD</text>
<text x="27.2" y="265.4">Gnd232</text>
</g>
<g font-size="1.4" fill="#408080">
<text x="49.5" y="42.3">5</text>
<text x="64.9" y="42.3">4</text>
<text x="52" y="48.4">2</text>
<text x="56.3" y="48.4">3</text>
<text x="60.7" y="48.4">1</text>
<text x="37.2" y="83.1">1</text>
<text x="47.1" y="83.1">3</text>
<text x="92.4" y="83.1">2</text>
<text x="102.2" y="83.1">3</text>
<text x="41.3" y="89.3">2</text>
<text x="96.4" y="89.3">1</text>
<text x="202.6" y="101">1</text>
<text x="202.6" y="103.1">2</text>
<text x="202.6" y="105.1">3</text>
<text x="202.6" y="107.1">4</text>
<text x="202.6" y="109.2">5</text>
<text x="202.6" y="111.2">6</text>
<text x="202.6" y="113.3">7</text>
<text x="202" y="119.4">10</text>
<text x="202.6" y="115.3">8</text>
<text x="202.6" y="117.3">9</text>
<text x="139.8" y="125">1</text>
<text x="142.9" y="120.9">9</text>
<text x="148.3" y="120.9">32</text>
<text x="152.4" y="120.9">30</text>
<text x="156.5" y="120.9">10</text>
<text x="162" y="125">40</text>
<text x="139.8" y="128.1">2</text>
<text x="139.8" y="131.1">3</text>
<text x="162" y="128.1">39</text>
<text x="162" y="131.1">38</text>
<text x="139.8" y="134.2">4</text>
<text x="139.8" y="137.2">5</text>
<text x="162" y="134.2">37</text>
<text x="162" y="137.2">36</text>
<text x="139.8" y="140.3">6</text>
<text x="139.8" y="143.4">7</text>
<text x="162" y="140.3">35</text>
<text x="162" y="143.4">34</text>
<text x="202.6" y="138.3">3</text>
<text x="202.6" y="140.3">4</text>
<text x="139.8" y="146.5">8</text>
<text x="162" y="146.5">33</text>
<text x="202.6" y="144.4">6</text>
<text x="202.6" y="148.5">8</text>
<text x="139.1" y="153.6">14</text>
<text x="162" y="153.6">29</text>
<text x="202" y="152.6">10</text>
<text x="139.1" y="156.7">15</text>
<text x="139.1" y="159.7">16</text>
<text x="162" y="156.7">28</text>
<text x="162" y="159.7">27</text>
<text x="139.1" y="162.8">17</text>
<text x="139.1" y="165.8">18</text>
<text x="162" y="162.8">26</text>
<text x="162" y="165.8">25</text>
<text x="139.1" y="168.9">19</text>
<text x="139.1" y="172">20</text>
<text x="162" y="168.9">24</text>
<text x="162" y="172">23</text>
<text x="139.1" y="175">21</text>
<text x="162" y="175">22</text>
<text x="144.6" y="180.7">12</text>
<text x="148.7" y="180.7">13</text>
<text x="154.8" y="180.7">31</text>
<text x="158.9" y="180.7">11</text>
<text x="42.3" y="187.7">4</text>
<text x="46.4" y="187.7">3</text>
<text x="52.5" y="187.7">2</text>
<text x="56.6" y="187.7">1</text>
<text x="194.5" y="194.3" transform="rotate(-90 194.5 194.3)">2</text>
<text x="123" y="199">3</text>
<text x="123" y="201.1">4</text>
<text x="194.5" y="199.1" transform="rotate(-90 194.5 199.1)">1</text>
<text x="183.7" y="218.9">2</text>
<text x="195.7" y="218.9">6</text>
<text x="33.8" y="226.1">16</text>
<text x="84.7" y="223">8</text>
<text x="84.7" y="225.6">7</text>
<text x="94" y="225.6">2</text>
<text x="94" y="223">1</text>
<text x="183.7" y="226.1">5</text>
<text x="23.9" y="229.2">2</text>
<text x="42" y="229.2">1</text>
<text x="42" y="232.2">3</text>
<text x="84.7" y="231.7">5</text>
<text x="84.7" y="228.6">6</text>
<text x="94" y="228.6">3</text>
<text x="94" y="231.7">4</text>
<text x="183.7" y="230.2">4</text>
<text x="195.7" y="230.2">3</text>
<text x="23.9" y="235.3">6</text>
<text x="42" y="235.3">4</text>
<text x="42" y="238.3">5</text>
<text x="4.2" y="245">1</text>
<text x="23.2" y="243.4">14</text>
<text x="42" y="243.4">11</text>
<text x="84.7" y="245.5">1</text>
<text x="94" y="245.5">8</text>
<text x="4.2" y="247">2</text>
<text x="4.2" y="249.1">3</text>
<text x="4.2" y="251.1">4</text>
<text x="23.2" y="250.6">13</text>
<text x="23.9" y="246.5">7</text>
<text x="42" y="246.5">10</text>
<text x="42" y="250.6">12</text>
<text x="84.7" y="248.1">2</text>
<text x="84.7" y="251.1">3</text>
<text x="94" y="248.1">7</text>
<text x="94" y="251.1">6</text>
<text x="4.2" y="253.2">5</text>
<text x="4.2" y="255.2">6</text>
<text x="4.2" y="257.2">7</text>
<text x="23.9" y="253.7">8</text>
<text x="42" y="253.7">9</text>
<text x="84.7" y="254.2">4</text>
<text x="94" y="254.2">5</text>
<text x="4.2" y="259.3">8</text>
<text x="4.2" y="261.3">9</text>
<text x="31.4" y="258.8">15</text>
</g>
<g font-size="1.4" fill="#f00">
<text x="104.8" y="42.8">DVcc</text>
<text x="147.2" y="95.4">DVcc</text>
<text x="195.2" y="119.4">DVcc</text>
<text x="198.7" y="136.2">DVcc 2</text>
</g>
<g font-size="1.4" fill="#00f">
<text x="60.3" y="100">DGnd</text>
<text x="195.2" y="117.3">DGnd</text>
<text x="111.4" y="182.7">DGnd</text>
</g>
</svg>
